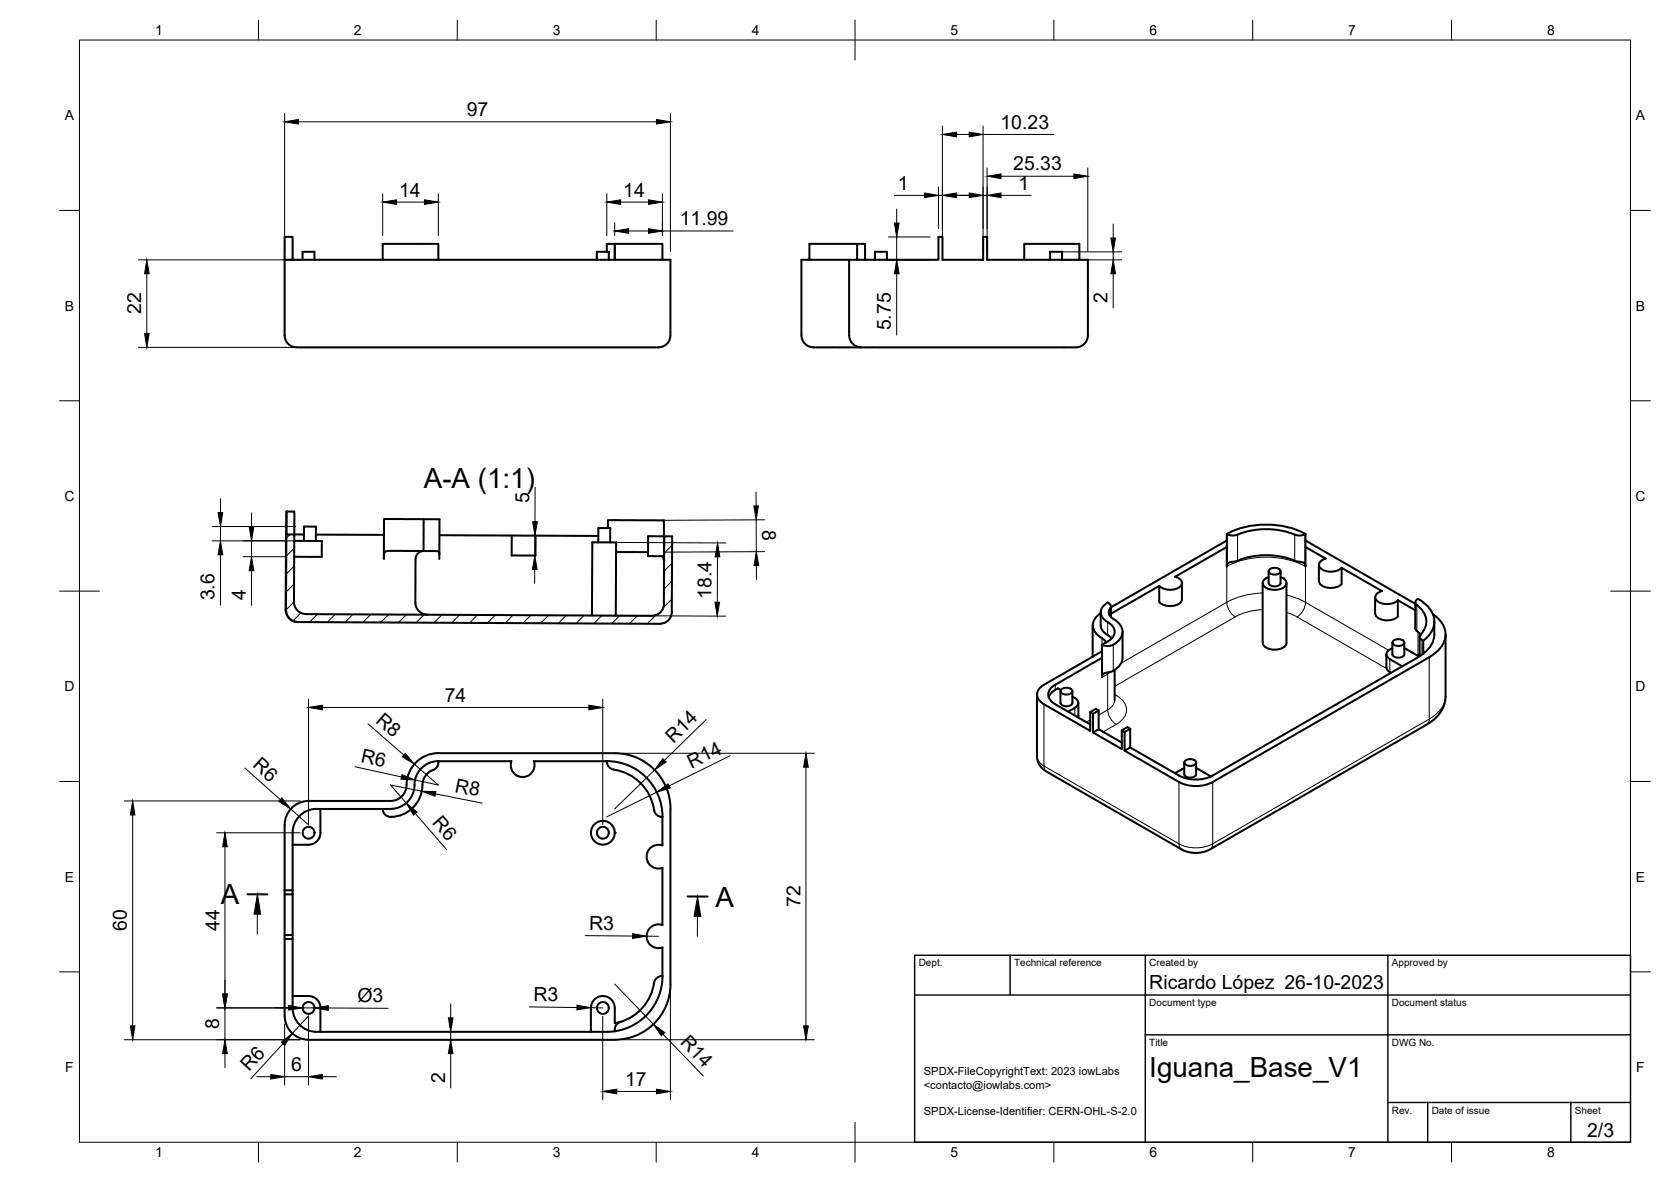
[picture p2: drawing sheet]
<svg xmlns="http://www.w3.org/2000/svg" width="420mm" height="297mm" viewBox="0 0 420 297" stroke-linecap="round" stroke-linejoin="round" font-family="sans-serif">
<!-- layer: Visible -->
<g fill="none" stroke="#000" stroke-width=".51">
<path d="M71.6 65.3v19M73.6 65.3v-5.8h-2v5.8h97v19a2.99 2.99 0 0 1-3 3M76.1 65.3v-2h3v2M96.2 65.3v-4h14v4M150.1 65.3v-2h3v2M152.6 63.3v-2h14v4M154.6 61.3v4M203.5 65.3v-4h14v4M213.5 65.3v19a2.99 2.99 0 0 0 3 3M215.5 61.3v4M220 65.3v-2h3v2M257.5 65.3v-4h13.9v4"/>
<path d="M264 65.3v-2h3v2M71.6 84.3a2.99 2.99 0 0 0 3 3M74.6 87.3h91M204.5 87.3h66M270.5 87.3a2.99 2.99 0 0 0 3-3v-19h-25.3v-5.8h-1v5.8h-10.2v-5.8h-1v5.8h-34.5v19a3 3 0 0 0 3 3M72 134.3v-5.7h2v5.7h2.4M72 128.6l-.2 24.7a3 3 0 0 0 3 3M74 135.9h6.9v4h-6.9M76.4 135.9v-3.6h1.2h1.8v3.6M79.4 134.3l17.1 .1M96.5 134.4v6l.1-1.4 .6-.5h8.4l4.6 .1 .2 .4 .1 1.5M106.5 130.5h4v8.9"/>
<path d="M106.5 130.5l-9.9-.1-.1 4M106.5 130.5v8a2 2 0 0 0-2 1.9M110.5 134.5l39.9 .2M128.7 134.6v5h5.8h.1l.1-5M150.4 136.3l.1-3.6h2.9v3.6M152.8 132.7l.1-2 14 .1v4M154.9 138.7l8 .1M166.6 139.8l.2 .2M166.9 139.8v1l-.1-.8M167 134.8h-4l-.1 4.9 4.1 .1v-5M308.5 134.2a22 22 0 0 1 19.8 0M308.5 134.2a3.8 3.8 0 0 0 3.8-.3 20.8 20.8 0 0 1 14.1 .7l1-.1 .8-.3"/>
<path d="M308.5 134.2v3.3M308.5 135.8l-29.2 16.8M328.3 134.2h-.2M328.3 134.2v3.3M328.3 135.8l27.6 15.9M74.8 156.3l91.1 .5M76.9 154.3a2.99 2.99 0 0 1-3-3l.1-17h-2l-.1 19a3 3 0 0 0 3 3M104.5 151.5a2.99 2.99 0 0 0 2.9 3M104.5 140.5l-.1 11M148.8 154.7l.1-18.4h5.2h.8l-.1 18.4M166.9 151.8l.1-17h2l-.1 19a2.99 2.99 0 0 1-3 2.9M166.9 151.8a2.99 2.99 0 0 1-3 2.9l-87-.4"/>
<path d="M274.7 157.1v7.9M276.8 153.9v3.2a3.7 3.7 0 0 0 2.3 2.9l.5 .4M276.8 154.1a3.3 3.3 0 0 0-.5 5.7l1.4 1.1 .4 .5M279.3 152.4v2.7M282.3 158.8v6.5a4.2 4.2 0 0 1-2.9 3.5l-1.8 .4-.3 .3-.2 .7v-4.9l-11.8 6.8M297.2 146.5v4.1M297.2 150.6a2.98 2.98 0 0 1-3.7 1.7 3.4 3.4 0 0 1-2-1v-4.1l-12.2 7M311.2 140.9l-2.3 .5-.3 .4-.1 .6v-4.9l-13 7.4a1.61 1.61 0 0 1 1.5 2.2 4.1 4.1 0 0 1-5.5 .1M311.2 140.9a19.4 19.4 0 0 1 14.3 0M317.5 146.5v15a2.98 2.98 0 0 0 3.7 1.7 2.29 2.29 0 0 0 2.3-1.7v-15M318.3 145.3h.1M319 143.6v2.9"/>
<path d="M319 145l-.6 .3M319.2 143.2a1.95 1.95 0 0 1 2.8 .2 1.29 1.29 0 0 1-1.7 1 .9 .9 0 0 1-1-.3 .9 .9 0 0 1-.1-.9zM322 143.6v2.9a1.73 1.73 0 0 1-3 0M322 145a1.48 1.48 0 0 1 1.5 1.5 1.48 1.48 0 0 1-1.4 1.5 4 4 0 0 1-4.5-1 1.3 1.3 0 0 1 .8-1.7M325.5 140.9l2.3 .5 .4 .4 .1 .6v-4.9l5 2.9a1.61 1.61 0 0 0-1.5 2.2 4.1 4.1 0 0 0 5.5 .1M331.6 142v4M331.6 146a2.98 2.98 0 0 0 3.7 1.7 3.2 3.2 0 0 0 2-.9v-4.1l10.2 5.8a1.61 1.61 0 0 0-1.5 2.2 4.1 4.1 0 0 0 5.5 .1M345.8 150.1v4.1M345.8 154.2a2.98 2.98 0 0 0 3.7 1.7 3.2 3.2 0 0 0 2-1M355.9 153.4l-4.4-2.6v4.1M355.9 151.4v6.5l.4 .7M356.3 152a4.7 4.7 0 0 1 .9 7.5"/>
<path d="M356.3 158.6l.9 .9M356.4 150.5a6 6 0 0 1 3.7 7.9l-1.3 1.8-.9 .8M356.5 150.5a.84 .84 0 0 0-.6 .7 .84 .84 0 0 0 .4 .9M357.2 159.5a.97 .97 0 0 0 .7 1.5v3.3M360.3 154.3a5.7 5.7 0 0 1 2.4 7.7 9 9 0 0 1-3.3 3.1M360.6 156.2v3.3M360.7 159.4a6.2 6.2 0 0 1-2.8 4.9M363.5 159.5v16.1l-.4 1.5-.6 1.4-1.8 2.2-1.9 1.4-54.7 31.5-2.4 .7h-2.1l-2.3-.7-35.1-20.4-1-1.2-.5-1.7v-15.8M262.5 172.1a2.58 2.58 0 0 0-1.7 2.4 2.58 2.58 0 0 0 1.7 2.5l11.6 6.7v-4.7l1.4-.9 .7 .5M265.3 172.1a2.58 2.58 0 0 0-1.7 2.4 2.58 2.58 0 0 0 1.7 2.5l8.8 5M266.6 173.7l.1 2.9a1.73 1.73 0 0 0 2.9 0v-2.9M266.7 173.4l-.7-.4-.7 .4-1.2 1-.4 .8"/>
<path d="M266.8 173.3a1.95 1.95 0 0 1 2.8 .3 1.29 1.29 0 0 1-1.7 .9 .9 .9 0 0 1-.9-.2 .9 .9 0 0 1-.2-1zM269.6 175.1l.7 .3M270.3 175.4a1.29 1.29 0 0 1 .8 1.2 1.29 1.29 0 0 1-.8 1.3M270.3 177.9l-1.7 .9M271.1 176.6v3.7M274.1 179l.7 .4M277.1 163.7l-14.6 8.4M277.1 162l1.4 .4 1.4-.4M279.9 162a3.5 3.5 0 0 0 2-4.6 7 7 0 0 0-2.5-2.3 1.64 1.64 0 0 1-.1-2.5 1.01 1.01 0 0 0-.8-1.2 2.58 2.58 0 0 0-1.7 2.5 2.58 2.58 0 0 0 1.7 2.4 2.58 2.58 0 0 1 1.8 2.5 2.58 2.58 0 0 1-1.8 2.4l-1.4 .8v3.3M280.3 168.4v7.5M348.6 164.4v3.3a1.49 1.49 0 0 0 .9 1.2M349.5 168.9l.2 .2"/>
<path d="M349.5 165.7l3.1 1.7M350.1 161.5v2.9M350.1 162.9a1.43 1.43 0 0 0-1.3 .9 1.43 1.43 0 0 0 .3 1.6l.4 .2M350.3 161.1a1.95 1.95 0 0 1 2.8 .2 1.29 1.29 0 0 1-1.7 1 .9 .9 0 0 1-1-.2 .9 .9 0 0 1-.1-1zM353.1 161.5v2.9a1.73 1.73 0 0 1-3 0M353.1 162.9l3.3 1.9 .6-.5M356.6 165.2l-51.7 29.7a9.4 9.4 0 0 1-8.5 0l-12.2-7.1M357 160v4.9M357.9 164.3l-1.3 .8M359.4 165.2l-54.5 31.3a9.4 9.4 0 0 1-8.5 0l-13.6-7.9M110.2 191.3h18.4M110.2 191.3v.3"/>
<path d="M110.2 191.3a6.2 6.2 0 0 0-6.1 6.9 6 6 0 0 1-5.9 5.1M110.2 191.6a2.31 2.31 0 0 1-2 2.2 4 4 0 0 0-2 3.5 8 8 0 0 1-8.5 7.9 2 2 0 0 1-1.5-1.9M128.6 191.3a3 3 0 0 0 2.8 4 3 3 0 0 0 2.8-4h18.4M152.6 191.3v.1a2 2 0 0 0 1.7 2M152.6 191.3a14 14 0 0 1 14 14M154.3 193.4a12.2 12.2 0 0 1 10.3 10.6 2.01 2.01 0 0 0 2 1.3M276.2 183.3v-4.7l-1.4 .8v4.7M282.1 183.5l.7 .4M282.8 183.9l1.4-.8v4.7l-1.4 .8zM284.2 183.1l-.7-.4-1.4 .8v4.7l-7.3-4.1 1.4-.8 5.9 3.3M297.8 193.1l-2.4 1.2M297.8 191.6v3a1.73 1.73 0 0 0 3 0v-3"/>
<path d="M297.9 191.2a1.95 1.95 0 0 1 2.8 .3 1.29 1.29 0 0 1-1.7 1 .9 .9 0 0 1-.9-.3 .9 .9 0 0 1-.2-1zM300.8 193.1l.6 .2M301.4 193.3l3.1 1.8M71.6 207.3v16.4M80.6 203.3v6a2.99 2.99 0 0 1-3 3h-4M98.2 201.3h-20.6a6 6 0 0 0-6 6M98.2 203.3h-18.6a6 6 0 0 0-6 6v14.4M98.2 201.3a4 4 0 0 0 4-4 8 8 0 0 1 8-8h44.4a14 14 0 0 1 14 14v44a14 14 0 0 1-14 14h-77a6 6 0 0 1-6-6M166.6 205.3v7.2a3 3 0 0 0-4 2.8 3 3 0 0 0 4 2.8v14.4a2.99 2.99 0 0 0-4 2.8 2.99 2.99 0 0 0 4 2.8v7.2M71.6 224.8v11.2h2v-11.2M71.6 223.7v1.1h2v-1.1M71.6 236v19.3"/>
<path d="M71.6 235h2M71.6 223.7h2M73.6 236v17.3a6 6 0 0 0 6 6h73l2-.1M73.6 250.3h4a2.99 2.99 0 0 1 3 3v6M148.6 253.3v6M154.6 253.3a3 3 0 0 0-3-3 3 3 0 0 0-3 3M154.6 253.3v3.8M156 256.8a2.1 2.1 0 0 0-1.4 2.4M156 256.8l-1.4 .3M164.4 247a12 12 0 0 1-8.4 9.8M166.6 245.3h-.2a2 2 0 0 0-1.9 1.7M166.6 245.3a14 14 0 0 1-12 13.9"/>
<circle cx="77.6" cy="209.3" r="1.49"/>
<circle cx="151.6" cy="209.3" r="3"/>
<circle cx="151.6" cy="209.3" r="1.49"/>
<circle cx="77.6" cy="253.3" r="1.49"/>
<circle cx="151.6" cy="253.3" r="1.49"/>
</g>
<g fill="#000">
<circle cx="72" cy="134.3" r=".25"/>
<circle cx="72" cy="128.6" r=".25"/>
<circle cx="322.6" cy="145.3" r=".25"/>
<circle cx="151.6" cy="206.3" r=".25"/>
<circle cx="154.6" cy="209.3" r=".25"/>
</g>
<!-- layer: Visible Narrow -->
<g fill="none" stroke="#000" stroke-width=".25">
<path d="M308.6 134.2v7.6M311.2 134.4v6.5M325.5 134.4v6.5M328.1 134.2v7.6M278.5 156.3v3.3M279.1 152.9v2M308.5 151.4v-9a22 22 0 0 1 19.8 0v9M308.5 151.4l-26.6 15.3M308.5 151.4l.2 1.2 .6 1.1 1.3 1.3M310.6 155l-30.3 17.5M317.5 149a19.9 19.9 0 0 0-9 2.4M317.5 153.2a15.7 15.7 0 0 0-6.9 1.8"/>
<path d="M323.5 153.9l2.6 1.1M323.5 149.6l2.9 .8 1.9 1M326.1 155l22.5 13M328.3 151.4l20.9 12M328.3 151.4l-.3 1.2-.5 1.1-1.4 1.3M356.3 152v6.6M356.6 158.8v5.9M262.5 177v15.5M265.3 172.1v1.3M270.3 177.9v1.9M277.1 170.2l1.4-.8v9M277.1 160.4v1.6"/>
<path d="M278.5 178.4l-2.3 1.3M278.5 178.4l.2 1.2 .6 1.1 1.3 1.3M279.3 168.8l-.8 .6 .1-.4M279.9 162v6.6M280.3 175.9a3 3 0 0 1-1.8 2.5M280.3 174.5l.3 .2-.3 .2M280.3 172l.3 .3M280.6 174.7a4.1 4.1 0 0 1 2.5 4.8 5.2 5.2 0 0 1-2.5 2.5l-3.2 1.9M349.5 165.7v3.2M357.5 160.8v3.7M359.4 165.2v15.5l-54.5 31.4M363.5 175a6.9 6.9 0 0 1-4.1 5.7 1.5 1.5 0 0 1-.6 1.4"/>
<path d="M260.8 190.1a3 3 0 0 0 1.7 2.4M262.5 192.5l33.9 19.6M262.5 192.5a1.5 1.5 0 0 0 .6 1.4M274.1 180.9l-1 .6M296.4 196.5v15.6M304.9 196.5v15.6M296.4 212.1a9.4 9.4 0 0 0 8.5 0M296.5 212a1.5 1.5 0 0 0 .6 1.4M304.9 212a1.5 1.5 0 0 1-.6 1.4"/>
</g>
<!-- layer: BORDER -->
<g fill="none" stroke="#000" stroke-width=".25">
<path d="M20 10.1h390v276.9h-390zM65 5.1v5M115 5.1v5M165 5.1v5M215 5.1v10M265 5.1v5M315 5.1v5M365 5.1v5M15 52.9h5M410 52.9h5M15 100.7h5M410 100.7h5"/>
<path d="M15 148.6h10M405 148.6h10M15 196.4h5M410 196.4h5M15 244.2h5M410 244.2h5M65 287v5M115 287v5M165 287v5M215 282.1v9.9M265 287v5M315 287v5"/>
<path d="M365 287v5"/>
</g>
<!-- layer: TITLEBLOCK -->
<path d="M230 240.1h180v46.9h-180zM230 250h180M254 240.1v9.9M288 240.1v46.9M349 240.1v46.9M288 260.1h122M349 277.1h61M359 277.1v9.9M395 277.1v9.9" fill="none" stroke="#000" stroke-width=".36"/>
<!-- layer: FD_Dimensions -->
<g fill="none" stroke="#000" stroke-width=".25">
<path d="M71.6 28.5v34.7M75.1 30.6h90M168.6 28.5v34.7M237 31.7v31.5M240.5 33.8h3.2M247.2 31.7v31.5M247.2 33.8h17.8M96.2 48.7v10.5M99.7 50.8h7M110.2 48.7v10.5M152.6 48.7v10.5M154.6 56v3.2"/>
<path d="M156.1 50.8h7M158.1 58h5M166.6 48.7v10.5M166.6 58h17.7M223.4 59.5h10.5M224.9 49.1h7.6M225.5 52.5v3.6M225.5 59.5v5.8M236 47v10.5M236 49.1h1M240.2 49.1h3.8M247.2 49.1h1"/>
<path d="M248.2 42.2v21M251.7 49.1h7.6M251.7 44.3h18.3M273.5 42.2v21M279.9 56.3v3.5M34.8 65.3h40.7M36.9 68.8v15M223.4 65.3h10.5M225.5 68.8v15.4M266.1 65.3h15.9M266.1 63.3h15.9M279.9 63.3v2"/>
<path d="M279.9 68.8v8.6M34.8 87.3h40.7M53.3 132.3h21.1M53.3 135.9h21M55.4 125.3v3.5M55.4 132.3v3.6M55.4 139.4v12.7M61.2 139.9h10.6M63.2 128.9v3.5M63.2 135.9v4M132.4 139.6h.1M132.4 134.6h.2"/>
<path d="M134.5 134.6v5M134.6 122.5l-.1 8.6M151 136.3l31.5 .1M180.4 139.9v11.4M190.1 123.6v3.5M190.1 130.6l.1 8M192.2 130.6l-25.3 .2M192.3 138.6l-25.4 .2M63.2 143.4v8.7M134.5 143.1l-.1 3.5M150.9 154.7l31.5 .1M190.2 142.1v3.5"/>
<path d="M77.6 175.7v31.5M81.1 177.8h67M151.6 175.7v31.5M61.6 193l8.9 8M89.3 192.7l11.6 2.5M92.5 181.9l9 7.8M104.2 192l6 5.3-5.8-1.3M106.1 198.8l-7.9-1.5 4 4.5M109.5 199.5l11.7 2.3M156.7 189.3h48M164.6 193.5l-10 9.8M165.1 199.1l-12.5 6.2"/>
<path d="M177.6 180.8l-10.5 10.3M183.6 189.9l-15.4 7.6M202.6 192.8v65M31.2 201.3h44.3M33.4 204.8v53M54.5 209.3h21M56.6 212.8v37M73.1 203.3l4.5 4M104.4 204.5l7.9 9M147.1 235.1l12 .1M162.6 235.3h3M54.5 253.3h21"/>
<path d="M56.6 253.3v8M69.1 253.2l3.5 .1M71.6 257.4v15.3M76.1 253.3h3M77.6 255.4v17.3M77.6 255.3l-4.1 4.4M82.6 253.3l15 .1M113.3 252.3v3.5M113.3 259.3v2M133.1 253l12 .2M148.6 253.2l3 .1M151.6 255.4v21"/>
<path d="M154.6 247.3l9.7 10.1M166.7 259.9l10.2 10.5M168.6 249.4v27M31.2 261.3h44.3M56.6 264.8v3.5M64.6 270.6h3.5M71.1 262.3l-8 8.8M71.6 270.6h6M81.1 270.6h3.5M113.3 264.8v8.6M155.1 274.3h10M156.7 261.3h48"/>
</g>
<g fill="#000" stroke="#000" stroke-width=".25">
<path d="M71.6 30.6l3.5-.6v1.2zM165.1 30l3.5 .6-3.5 .6zM237 33.8l3.5-.6v1.2zM243.7 33.2l3.5 .6-3.5 .6zM96.2 50.8l3.5-.6v1.2zM106.7 50.2l3.5 .6-3.5 .6zM152.6 50.8l3.5-.6v1.2zM154.6 58l3.5-.5v1.1zM163.1 50.2l3.5 .6-3.5 .6zM163.1 57.5l3.5 .5-3.5 .6zM224.9 56.1h1.2l-.6 3.4zM232.5 48.5l3.5 .6-3.5 .6z"/>
<path d="M237 49.1l3.5-.6v1.2zM243.7 48.5l3.5 .6-3.5 .6zM248.2 49.1l3.5-.6v1.2zM248.2 44.3l3.5-.6v1.2zM270 43.7l3.5 .6-3.5 .6zM279.3 59.8h1.2l-.6 3.5zM36.9 65.3l.6 3.5h-1.2zM225.5 65.3l.6 3.5h-1.2zM279.9 65.3l.6 3.5h-1.2zM36.3 83.8h1.2l-.6 3.5zM54.8 128.8h1.2l-.6 3.5zM55.4 135.9l.6 3.5h-1.2z"/>
<path d="M62.7 132.4h1.1l-.6 3.5zM133.9 131.1h1.2l-.6 3.5zM180.4 136.4l.6 3.5h-1.2zM189.5 127.1h1.2l-.6 3.5zM63.2 139.9l.6 3.5h-1.1zM134.5 139.6l.5 3.5h-1.1zM179.8 151.3h1.1l-.6 3.5zM190.2 138.6l.6 3.5h-1.2zM77.6 177.8l3.5-.6v1.2zM148.1 177.2l3.5 .6-3.5 .6zM101.1 194.7l3.3 1.3-3.6-.2zM101.9 189.3l2.3 2.7-3-1.8z"/>
<path d="M106.1 198.8l3.5 .1-.2 1.2zM166.7 190.7l.8 .8-2.9 2zM165.1 199.1l2.9-2.1 .5 1zM202.6 189.3l.6 3.5h-1.1zM33.4 201.3l.5 3.5h-1.1zM56.6 209.3l.5 3.5h-1.1zM70.9 200.5l2.2 2.8-3-1.9zM102.2 201.8l2.7 2.3-.9 .7zM159.1 234.6l3.5 .7-3.5 .5zM32.8 257.8h1.1l-.5 3.5zM56 249.8h1.1l-.5 3.5zM72.6 252.7l3.5 .6-3.5 .5z"/>
<path d="M79.1 253.3l3.5-.6v1.2zM112.7 255.8h1.2l-.6 3.5zM145.1 252.6l3.5 .6-3.5 .6zM164.3 257.4l2.8 2.1-.8 .8zM202.1 257.8h1.1l-.6 3.5zM56.6 261.3l.5 3.5h-1.1zM68.1 270l3.5 .6-3.5 .6zM70.7 261.9l2.8-2.2-1.9 3zM77.6 270.6l3.5-.6v1.2zM113.3 261.3l.6 3.5h-1.2zM151.6 274.3l3.5-.6v1.2zM165.1 273.7l3.5 .6-3.5 .6z"/>
</g>
<!-- layer: Hatching -->
<g fill="none" stroke="#000" stroke-width=".25">
<path d="M72.9 134.3l-.9 .9M74 137.7l-2 2M169 137l-2 2M73.9 151.3l-2 2M74 146.8l-2.1 2M74 142.2l-2 2.1M75.6 154l-1.9 2M79.8 154.3l-1.9 2M84.3 154.4l-2 1.9M88.8 154.4l-2 2M93.2 154.4l-2 2M97.7 154.4l-2 2"/>
<path d="M102.2 154.4l-2 2M106.7 154.5l-2 1.9M111.1 154.5l-2 2M115.6 154.5l-2 2M120.1 154.5l-2 2M124.5 154.6l-2 2M129 154.6l-2 2M133.5 154.6l-2 2M137.9 154.6l-2 2M142.4 154.7l-2 1.9M146.9 154.7l-2 2M151.3 154.7l-2 2"/>
<path d="M155.8 154.7l-2 2M160.3 154.7l-2 2M164.9 154.6l-2.1 2.1M168.9 150.6l-2.1 2.1M169 146l-2.1 2M169 141.5l-2 2"/>
</g>
<!-- layer: Section Lines -->
<path d="M62.2 224.7l5 .1M172.9 225.3h5" fill="none" stroke="#000" stroke-width=".51"/>
<path d="M64.7 229.8v4.9M175.4 230.3l-.1 5" fill="none" stroke="#000" stroke-width=".25"/>
<path d="M64.7 224.7l.8 5.1-1.6-.1zM175.4 225.3l.8 5h-1.7z" fill="#000" stroke="#000" stroke-width=".25"/>
<g font-size="7">
<text x="106.6" y="122.6">A-A (1:1)</text>
<text x="55.6" y="227.2">A</text>
<text x="179.9" y="227.8">A</text>
<text x="289" y="270.6">Iguana_Base_V1</text>
</g>
<g font-size="4.9">
<text x="117.3" y="29.2">97</text>
<text x="251.6" y="32.3">10.23</text>
<text x="225.7" y="47.7">1</text>
<text x="254.8" y="42.8">25.33</text>
<text x="256.1" y="47.7">1</text>
<text x="100.4" y="49.4">14</text>
<text x="156.7" y="49.4">14</text>
<text x="170.9" y="56.6">11.99</text>
<text x="278.5" y="76.2" transform="rotate(-90 278.5 76.2)">2</text>
<text x="35.5" y="79" transform="rotate(-90 35.5 79)">22</text>
<text x="224" y="83" transform="rotate(-90 224 83)">5.75</text>
<text x="133.1" y="126.4" transform="rotate(-90 133.1 126.4)">5</text>
<text x="191.6" y="133.3" transform="rotate(90 191.6 133.3)">8</text>
<text x="54" y="150.9" transform="rotate(-90 54 150.9)">3.6</text>
<text x="61.8" y="150.8" transform="rotate(-90 61.8 150.8)">4</text>
<text x="178.9" y="150.5" transform="rotate(-90 178.9 150.5)">18.4</text>
<text x="111.8" y="176.4">74</text>
<text x="94.3" y="181.5" transform="rotate(41 94.3 181.5)">R8</text>
<text x="90.6" y="191.5" transform="rotate(12 90.6 191.5)">R6</text>
<text x="169.3" y="186.9" transform="rotate(-44 169.3 186.9)">R14</text>
<text x="63.3" y="192.6" transform="rotate(42 63.3 192.6)">R6</text>
<text x="173.9" y="193.2" transform="rotate(-26 173.9 193.2)">R14</text>
<text x="114.2" y="199" transform="rotate(11 114.2 199)">R8</text>
<text x="108.5" y="206.9" transform="rotate(49 108.5 206.9)">R6</text>
<text x="201.3" y="228" transform="rotate(-90 201.3 228)">72</text>
<text x="31.9" y="234" transform="rotate(-90 31.9 234)">60</text>
<text x="55.2" y="233.9" transform="rotate(-90 55.2 233.9)">44</text>
<text x="148.1" y="233.7" transform="rotate(1 148.1 233.7)">R3</text>
<text x="89.9" y="251.8">Ø3</text>
<text x="134.2" y="251.6" transform="rotate(1 134.2 251.6)">R3</text>
<text x="289" y="248.5">Ricardo López 26-10-2023</text>
<text x="55.1" y="258.6" transform="rotate(-90 55.1 258.6)">8</text>
<text x="170.9" y="262.2" transform="rotate(46 170.9 262.2)">R14</text>
<text x="62.7" y="269.4" transform="rotate(-47 62.7 269.4)">R6</text>
<text x="73.2" y="269.1">6</text>
<text x="111.9" y="272.1" transform="rotate(-90 111.9 272.1)">2</text>
<text x="157.2" y="272.9">17</text>
<text x="399.1" y="285.7">2/3</text>
</g>
<g font-size="3.5">
<text x="39" y="8.8">1</text>
<text x="89" y="8.8">2</text>
<text x="139" y="8.8">3</text>
<text x="189" y="8.8">4</text>
<text x="239" y="8.8">5</text>
<text x="289" y="8.8">6</text>
<text x="339" y="8.8">7</text>
<text x="389" y="8.8">8</text>
<text x="16.3" y="30.2">A</text>
<text x="411.3" y="30.2">A</text>
<text x="16.3" y="78">B</text>
<text x="411.3" y="78">B</text>
<text x="16.2" y="125.9">C</text>
<text x="411.2" y="125.9">C</text>
<text x="16.2" y="173.7">D</text>
<text x="411.2" y="173.7">D</text>
<text x="16.3" y="221.6">E</text>
<text x="411.3" y="221.6">E</text>
<text x="16.4" y="269.4">F</text>
<text x="411.4" y="269.4">F</text>
<text x="39" y="290.8">1</text>
<text x="89" y="290.8">2</text>
<text x="139" y="290.8">3</text>
<text x="189" y="290.8">4</text>
<text x="239" y="290.8">5</text>
<text x="289" y="290.8">6</text>
<text x="339" y="290.8">7</text>
<text x="389" y="290.8">8</text>
</g>
<g font-size="2.8">
<text x="232.3" y="273.5">&lt;contacto@iowlabs.com&gt;</text>
<text x="232.3" y="270.2">SPDX-FileCopyrightText: 2023 iowLabs</text>
<text x="232.3" y="280.3">SPDX-License-Identifier: CERN-OHL-S-2.0</text>
</g>
<g font-size="2.5">
<text x="231" y="242.9">Dept.</text>
<text x="255" y="242.9">Technical reference</text>
<text x="289" y="242.9">Created by</text>
<text x="350" y="242.9">Approved by</text>
<text x="289" y="252.8">Document type</text>
<text x="350" y="252.8">Document status</text>
<text x="289" y="262.9">Title</text>
<text x="350" y="262.9">DWG No.</text>
<text x="350" y="279.9">Rev.</text>
<text x="360" y="279.9">Date of issue</text>
<text x="396" y="279.9">Sheet</text>
</g>
</svg>
